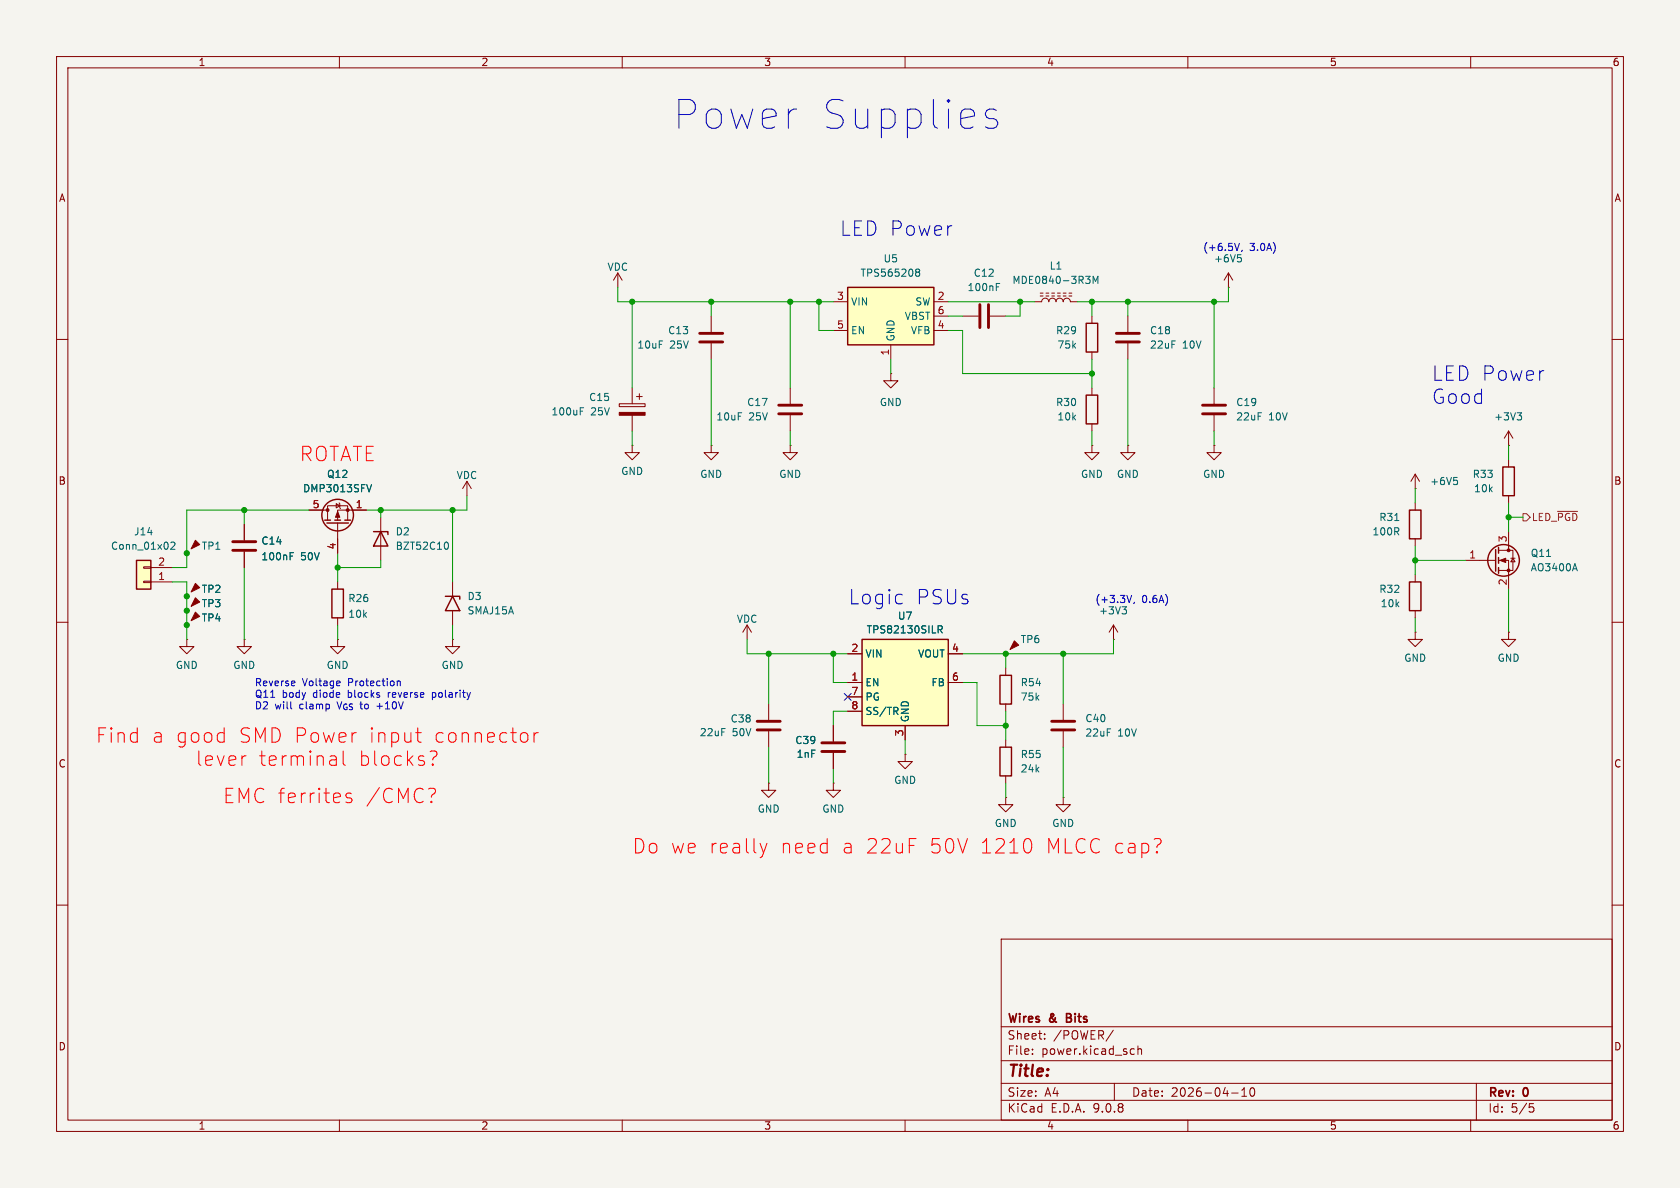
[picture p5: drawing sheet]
<svg xmlns="http://www.w3.org/2000/svg" width="297mm" height="210mm" viewBox="0 0 297 210" stroke-linecap="round" stroke-linejoin="round" font-family="sans-serif">
<path d="M0 0h297v210h-297z" fill="#f5f4ef" stroke="#f5f4ef" stroke-width=".18"/>
<g fill="none" stroke="#840000" stroke-width=".18">
<path d="M10 10h277v190h-277zM12 12h273v186h-273zM60 10v2M110 10v2M160 10v2M210 10v2M260 10v2M199.4 55.9v2.8M10 60h2M193 78.7v1.3h1.3l-1.3 1.3-1.2-1.3h1.2M193 78.7h.1M199.4 60.7v2.8"/>
<path d="M214.6 78.7v1.3h1.3l-1.3 1.3-1.2-1.3h1.2M214.6 78.7h.1M285 60h2M54.6 90.2h3.3M57.9 91.9v-2.5h3.6v2.5M59.4 89l.7 .4-.7 .4zM59.7 92.5v5.3M59.9 88.9l.2 .1v.8l.1 .1M64.8 90.2h-5.1v1.7M67.3 91.4v7.7M250.2 88.9v1.3M250.2 95.3v1.2"/>
<path d="M259.1 99.1h5.3M264.9 97.3h2.6v3.5h-2.6M264.9 99.1h1.8v5M266.7 94v3.3M267.1 98.7h.7M267.5 98.7l.3 .6h-.7zM10 110h2M33 113v1.3h1.3l-1.3 1.3-1.3-1.3h1.3M33 113h.1M43.2 113v1.3h1.2l-1.2 1.3-1.3-1.3h1.3M43.2 113h.1M59.7 113v1.3h1.3l-1.3 1.3-1.3-1.3h1.3"/>
<path d="M59.7 113h.1M59.7 102.9v1.2M59.7 109.2v1.3M80 113v1.3h1.3l-1.3 1.3-1.3-1.3h1.3M80 113h.1M80 102.9v2.5M80 108v2.5M177.8 118.1v1.3M250.2 111.8v1.2h1.3l-1.3 1.3-1.3-1.3h1.3M250.2 111.8h.1M250.2 101.6v1.3M250.2 108v1.2"/>
<path d="M266.7 111.8v1.2h1.3l-1.3 1.3-1.3-1.3h1.3M266.7 111.8h.1M285 110h2M135.9 124.5v2.8M135.9 129.3v2.8M147.3 128.3v2.8M147.3 133.1v2.8M177.8 124.5v1.2M188 124.5v2.8M188 129.3v2.8M10 160h2M177 166h108v32h-108z"/>
<path d="M285 160h2M60 198v2M110 198v2M160 198v2M177 194.5h108M177 191.5h108M177 187.5h108M177 181.5h108M182.5 186.3v.1M182.5 185.5v.1M184.7 183.6v.1M184.7 182.8v.1"/>
<path d="M196.8 182.1l-1.3 2M197 191.5v3M200.1 185.4l.4 .1M200.5 186.3l-.4 .1M201.2 185.5l.2-.1 .3 .1 .1 .9M201.2 184.9v1.5M210 198v2M217.7 193.2h1.2M219.5 193.8h.9M219.5 192.7l.5-.4v1.5M221.1 192.4l.2-.1a.81 .81 0 0 1 .6 .6 .81 .81 0 0 1-.3 .8l-.1 .1a.81 .81 0 0 1-.4-1.4zM260 198v2"/>
<path d="M261 191.5v6.5M270.4 195.1h.7M270.5 195.7h.4l.3 .3-.2 .5-.5 .1"/>
</g>
<path d="M188.6 179.9h.5M189.1 179.2h-.5v1.5h.5" fill="none" stroke="#840000" stroke-width=".3"/>
<g fill="#840000" stroke="#840000" stroke-width=".18">
<path d="M34.5 103.1l.8 .8-1.5 .7z"/>
<path d="M265.2 99.1l1-.4v.7z"/>
<path d="M59.7 90.4l.4 1h-.8z"/>
<path d="M34.5 108.2l.8 .8-1.5 .7z"/>
<path d="M34.5 105.7l.8 .7-1.5 .8z"/>
<path d="M34.5 95.5l.8 .8-1.5 .7z"/>
<path d="M179.3 113.3l.8 .7-1.5 .8z"/>
<circle cx="266.7" cy="97.3" r=".25"/>
<circle cx="266.7" cy="100.8" r=".25"/>
<circle cx="57.9" cy="90.2" r=".25"/>
<circle cx="61.5" cy="90.2" r=".25"/>
</g>
<g fill="none" stroke="#840000" stroke-width=".25">
<path d="M57.4 91.9h1M57.8 92.5h3.8M59.2 91.9h1M61 91.9h1M66 94h2.6v.5M67.3 94l1.3 2.5h-2.6zM249.2 90.2h2v5.1h-2zM264.4 97.2v3.8M264.9 96.8v1M264.9 98.6v1M58.7 104.1h2v5.1h-2zM78.7 105.4h2.6v.5"/>
<path d="M80 105.4l1.3 2.6h-2.6zM176.8 119.4h2v5.1h-2zM249.2 102.9h2v5.1h-2zM264.9 100.3v1"/>
<circle cx="59.7" cy="91.1" r="2.79"/>
<circle cx="265.8" cy="99.1" r="2.79"/>
</g>
<path d="M65.7 85.7l-.4 1.2M78.9 95.8a.68 .68 0 0 1 .4 .7 .68 .68 0 0 1-.4 .6M246.6 92h.7M278.4 99.6l.4 1.3" fill="none" stroke="#006464" stroke-width=".18"/>
<path d="M197.4 58.9h4M197.4 60.5h4M133.9 127.5h4M133.9 129h4M145.3 131.3h4.1M145.3 132.8h4.1M185.9 127.5h4.1M185.9 129h4.1" fill="none" stroke="#840000" stroke-width=".51"/>
<path d="M152.4 113h15.2v15.3h-15.2z" fill="#ffffc2"/>
<path d="M152.4 113h15.2v15.3h-15.2zM176.8 132.1h2v5.1h-2z" fill="none" stroke="#840000" stroke-width=".25"/>
<g fill="none" stroke="#840000" stroke-width=".18">
<path d="M109.5 71.4h4.5v.5h-4.5zM111.8 68.6v2.8M111.8 73.4v2.8M112.5 70.1h1M113 69.6v1M139.7 68.6v2.8M139.7 73.4v2.8M157.5 66v1.3h1.2l-1.2 1.3-1.3-1.3h1.3M157.5 66h.1M199.4 78.7v1.3h1.3l-1.3 1.3-1.3-1.3h1.3M199.4 78.7h.1M43.2 92.7v2.8"/>
<path d="M43.2 97.5v2.8M82.5 85.1l-.7 1.3M82.5 85.1l.8 1.3M82.5 85.1v2.5M132.1 110.5l-.8 1.3M132.1 110.5l.7 1.3M132.1 110.5v2.5M149.9 115.6h2.5M167.6 115.6h2.6M196.8 113h.1M196.8 110.5l-.7 1.3M196.8 110.5l.8 1.3"/>
<path d="M196.8 110.5v2.5M135.9 138.4v1.3h1.3l-1.3 1.3-1.3-1.3h1.3M135.9 138.4h.1M147.3 138.4v1.3h1.3l-1.3 1.3-1.3-1.3h1.3M147.3 138.4h.1M149.9 120.7h2.5M149.9 123.2h2.5M149.9 125.7h2.5M160 133.4v1.2h1.3l-1.3 1.3-1.3-1.3h1.3M160 133.4h.1M160 128.3v2.5M167.6 120.7h2.6"/>
<path d="M177.8 130.8v1.3M177.8 137.2v1.2M177.8 141v1.2h1.3l-1.3 1.3-1.3-1.3h1.3M177.8 141h.1M188 141v1.2h1.2l-1.2 1.3-1.3-1.3h1.3M188 141h.1"/>
</g>
<path d="M102.6 72.7h.4M102.6 72.1h.6M51.3 98.3h.4M51.3 97.7h.6M165.9 110.6h.4l.3 .3-.1 .3-.6 .1M166.2 111.3l.4 .6M198.9 107.7l.2 .3v.3l-.2 .2M199.1 107.3l-.4 .4M158.3 125.7l.5 .6M158.6 125.1l.2 .2-.2 .3" fill="none" stroke="#006464" stroke-width=".18"/>
<path d="M137.7 71.6h4M137.7 73.2h4M41.1 95.8h4.1M41.1 97.3h4.1" fill="none" stroke="#840000" stroke-width=".51"/>
<path d="M109.5 72.9h4.5v.5h-4.5z" fill="#840000" stroke="#840000" stroke-width=".18"/>
<path d="M149.9 50.8h15.2v10.2h-15.2z" fill="#ffffc2"/>
<path d="M149.9 50.8h15.2v10.2h-15.2zM192 57.2h2.1v5h-2.1zM192 69.9h2.1v5h-2.1zM265.7 82.6h2v5h-2z" fill="none" stroke="#840000" stroke-width=".25"/>
<g fill="none" stroke="#840000" stroke-width=".18">
<path d="M109.2 48.3l-.7 1.2M109.2 48.3l.8 1.2M109.2 48.3v2.5M125.7 55.9v2.8M147.3 53.3h2.6M147.3 58.4h2.6M165.1 53.3h2.5M165.1 58.4h2.5M165.1 55.9h2.5M170.2 55.9h2.8M175 55.9h2.8M182.9 53.3h1.2a.64 .64 0 0 1 .7-.6 .64 .64 0 0 1 .6 .6 .64 .64 0 0 1 .7-.6 .64 .64 0 0 1 .6 .6 .64 .64 0 0 1 .6-.6 .64 .64 0 0 1 .7 .6 .64 .64 0 0 1 .6-.6 .64 .64 0 0 1 .6 .6h1.3"/>
<path d="M183.9 52.3h.5M183.9 51.8h.5M184.9 52.3h.5M184.9 51.8h.5M185.9 52.3h.5M185.9 51.8h.5M186.9 52.3h.6M186.9 51.8h.6M188 52.3h.5M188 51.8h.5M189 52.3h.5M189 51.8h.5"/>
<path d="M193 55.9v1.3M217.2 50.8h.1M217.2 48.3l-.8 1.2M217.2 48.3l.7 1.2M217.2 48.3v2.5M111.8 78.7v1.3h1.2l-1.2 1.3-1.3-1.3h1.3M111.8 78.7h.1M125.7 78.7v1.3h1.3l-1.3 1.3-1.2-1.3h1.2M125.7 78.7h.1M125.7 60.7v2.8M139.7 78.7v1.3h1.3l-1.3 1.3-1.3-1.3h1.3M139.7 78.7h.1"/>
<path d="M157.5 61v2.5M193 62.2v1.3M193 68.6v1.3M193 74.9v1.3M214.6 68.6v2.8M214.6 73.4v2.8M266.7 78.7h.1M266.7 76.2v2.5M266.7 76.2l-.8 1.3M266.7 76.2l.8 1.3M250.2 86.4h.1M250.2 83.8l-.8 1.3"/>
<path d="M250.2 83.8l.8 1.3M250.2 83.8v2.6M266.7 81.3v1.3M266.7 87.6v1.3"/>
</g>
<g fill="none" stroke="#006464" stroke-width=".18">
<path d="M161.9 47.9l.2 .2M161.9 47.8l.2-.2h.4l.1 .3-.3 .2M162.1 48.1h.2M162.1 48.1l-.2 .3M162.3 48.1l.3 .3-.1 .4h-.4l-.2-.2M176.1 50.7h.5M176.1 50.1h.6M191.9 48.8h.8l-.4 .5M192.5 49.3l.2 .3v.3l-.2 .2M193.3 50.1v-1.3l.4 .9 .4-.9v1.3M218.8 45h.6M219.2 45.5l.3 .3v.3l-.3 .2"/>
<path d="M268.2 73h.8l-.4 .5M268.8 73.5l.2 .2v.3l-.2 .2M257 84.4h.6M257.4 84.9l.3 .2v.3l-.3 .3"/>
</g>
<path d="M123.7 58.9h4.1M173.2 53.8v4.1M174.8 53.8v4.1M123.7 60.5h4.1M212.6 71.6h4.1M212.6 73.2h4.1" fill="none" stroke="#840000" stroke-width=".51"/>
<path d="M24.1 99.1h2.6v5h-2.6z" fill="#ffffc2"/>
<path d="M24.1 99.1h2.6v5h-2.6z" fill="none" stroke="#840000" stroke-width=".25"/>
<g fill="none" stroke="#840000" stroke-width=".18">
<path d="M43.2 92.7v2.8M43.2 97.5v2.8M54.6 90.2h2.5M59.7 95.3v2.5M62.2 90.2h2.6M25.4 102.7h1.3v.3h-1.3zM25.4 100.2h1.3v.3h-1.3zM26.7 102.9h3.8M26.7 100.3h3.8M149.9 115.6h2.5M167.6 115.6h2.6M147.3 128.3v2.8"/>
<path d="M147.3 133.1v2.8M149.9 120.7h2.5M149.9 123.2h2.5M149.9 125.7h2.5M160 128.3v2.5M167.6 120.7h2.6"/>
</g>
<path d="M30.2 96l.5-.2 .2 .4-.8 .9h.8M51.3 98.3h.4M51.3 97.7h.6M65.7 85.7l-.4 1.2M165.9 110.6h.4l.3 .3-.1 .3-.6 .1M166.2 111.3l.4 .6M158.3 125.7l.5 .6M158.6 125.1l.2 .2-.2 .3" fill="none" stroke="#006464" stroke-width=".18"/>
<path d="M269.2 90.8h.7l.6 .6-.6 .7h-.7zM275.3 90.4h3.6" fill="none" stroke="#725600" stroke-width=".18"/>
<g fill="none" stroke="#009600" stroke-width=".18">
<path d="M109.2 50.8v2.5h38.1M111.8 53.3v15.3M125.7 53.3v2.6M139.7 53.3v15.3M144.8 53.3v5.1h2.5M167.6 58.4h2.6v7.6h22.8M167.6 53.3h15.3M167.6 55.9h2.6M180.3 53.3v2.6h-2.5M193 53.3v2.6M199.4 53.3v2.6M214.6 53.3v15.3"/>
<path d="M217.2 50.8v2.5h-26.7M111.8 76.2v2.5M125.7 63.5v15.2M139.7 76.2v2.5M157.5 63.5v2.5M193 63.5v5.1M193 76.2v2.5M199.4 63.5v15.2M214.6 76.2v2.5M266.7 78.7v2.6M43.2 90.2v2.5M54.6 90.2h-21.6v10.1h-2.5"/>
<path d="M59.7 97.8v5.1M67.3 99.1v1.2h-7.6M67.3 90.2v1.2M80 90.2v12.7M82.5 87.6v2.6h-17.7M250.2 86.4v2.5M250.2 96.5v5.1M250.2 99.1h8.9M266.7 91.4h2.5M266.7 88.9v5.1M30.5 102.9h2.5v10.1M43.2 100.3v12.7"/>
<path d="M59.7 110.5v2.5M80 110.5v2.5M132.1 113v2.6h17.8M135.9 115.6v8.9M147.3 115.6v5.1h2.6M177.8 115.6v2.5M188 115.6v8.9M196.8 113v2.6h-26.6M250.2 109.2v2.6M266.7 104.1v7.7M135.9 132.1v6.3M147.3 135.9v2.5"/>
<path d="M149.9 125.7h-2.6v2.6M160 130.8v2.6M170.2 120.7h2.5v7.6h5.1M177.8 125.7v5.1M177.8 138.4v2.6M188 132.1v8.9"/>
</g>
<path d="M149.3 122.6l1.2 1.2M150.5 122.6l-1.2 1.2" fill="none" stroke="#000084" stroke-width=".18"/>
<g fill="none" stroke="#0000c2" stroke-width=".18">
<path d="M176.1 19.5l-.4-.2h-.8l-.5 .2-.2 .5M174.2 20.2l.2 .5 .5 .3h.8l.4 .2 .3 .5-.3 .7-.4 .3h-1l-.5-.3M219.1 43l-.4 1.3M219.6 44.2l-.1 .3M159.3 105.1l.2 .1M159.5 106.6l-.2 .1M200.1 105.3l-.5 1.2M200.5 106.5l-.1 .2M51.5 125.3h.1M52.1 120.4v.3l-.6 .1M59.9 120.4l.2 .3-.6 .1M60.1 121.2h-.2"/>
<path d="M66.6 124.8h1M70.2 120.4v.8M70.2 120.5l.2-.1h.3l.1 .8M76.4 122.4v1.3M76.4 123.2l.2 .1M76.6 122.4l-.2 .1"/>
</g>
<g fill="none" stroke="#f00" stroke-width=".18">
<path d="M43.3 133.6h.2M59.1 133.6l.4 .4v1.3M59.5 135.2l-.3 .1M59.5 134.2l-.3 .1M60.7 132.8v2.1l.3 .4M73.5 129.5h1M73.9 128.7v2.1l.1 .3 .5 .1M76 139.3h.6a.56 .56 0 0 1 .4 .6 .56 .56 0 0 1-.5 .5M76.3 132.8l-.3 .1M76.5 135.1l.1 .1-.1 .1M76.5 135.1l-.1 .1 .1 .1M76.5 135.1v.2"/>
<path d="M76.9 132.8a.56 .56 0 0 1 .3 .5 .56 .56 0 0 1-.4 .5l-.3 .5M93.1 129.6l.2 .4v.7l-.2 .4M94.4 129.5v1.7M95.1 129.5a.65 .65 0 0 0-.7 .5M62.1 140.3l-.6-.1-.4 .4 .2 .3 .8 .3 .1 .2-.1 .4-.2 .1-.8-.1M134.4 149.1l.6 1.7M135 150.8l-.3 .6M135.6 149.1l-.6 1.7M181.8 148.2a1.49 1.49 0 0 1 .5 2.1l-.5 .5M204.9 148.2a.53 .53 0 0 1 .4 .5 .53 .53 0 0 1-.3 .5"/>
</g>
<g fill="#009600" stroke="#009600" stroke-width=".18">
<circle cx="139.7" cy="53.3" r=".46"/>
<circle cx="125.7" cy="53.3" r=".46"/>
<circle cx="144.8" cy="53.3" r=".46"/>
<circle cx="180.3" cy="53.3" r=".46"/>
<circle cx="111.8" cy="53.3" r=".46"/>
<circle cx="250.2" cy="99.1" r=".46"/>
<circle cx="266.7" cy="91.4" r=".46"/>
<circle cx="214.6" cy="53.3" r=".46"/>
<circle cx="199.4" cy="53.3" r=".46"/>
<circle cx="193" cy="53.3" r=".46"/>
<circle cx="177.8" cy="128.3" r=".46"/>
<circle cx="59.7" cy="100.3" r=".46"/>
<circle cx="33" cy="97.8" r=".46"/>
<circle cx="43.2" cy="90.2" r=".46"/>
<circle cx="67.3" cy="90.2" r=".46"/>
<circle cx="80" cy="90.2" r=".46"/>
<circle cx="33" cy="108" r=".46"/>
<circle cx="33" cy="110.5" r=".46"/>
<circle cx="33" cy="105.4" r=".46"/>
<circle cx="193" cy="66" r=".46"/>
<circle cx="188" cy="115.6" r=".46"/>
<circle cx="177.8" cy="115.6" r=".46"/>
<circle cx="147.3" cy="115.6" r=".46"/>
<circle cx="135.9" cy="115.6" r=".46"/>
</g>
<g font-size="7.1" fill="#0000c2">
<text x="119.1" y="23.1">Power</text>
<text x="144.9" y="23.1">Supplies</text>
</g>
<g font-size="3.5" fill="#0000c2">
<text x="148.3" y="41.9">LED Power</text>
<text x="253" y="67.5">LED Power</text>
<text x="253" y="71.6">Good</text>
<text x="149.9" y="107.1">Logic</text>
<text x="161.8" y="107.1">PSUs</text>
</g>
<g font-size="3.5" fill="#f00">
<text x="52.9" y="81.8">ROTATE</text>
<text x="16.9" y="131.5">Find</text>
<text x="26.8" y="131.5">a good</text>
<text x="42" y="131.5">SMD Power</text>
<text x="64.9" y="131.5">input</text>
<text x="76.4" y="131.5">connector</text>
<text x="34.6" y="135.6">lever</text>
<text x="45.6" y="135.6">terminal</text>
<text x="63.3" y="135.6">blocks?</text>
<text x="39.4" y="142.2">EMC ferrites</text>
<text x="64.6" y="142.2">/CMC?</text>
<text x="111.8" y="151.1">Do we really</text>
<text x="137.8" y="151.1">need</text>
<text x="148.6" y="151.1">a 22uF</text>
<text x="164" y="151.1">50V</text>
<text x="172.9" y="151.1">1210</text>
<text x="184.4" y="151.1">MLCC cap?</text>
</g>
<text font-size="2.8" fill="#840000" x="178" y="190.9">Title:</text>
<g font-size="2.1" fill="#840000">
<text x="178" y="184">Sheet:</text>
<text x="178" y="181.2">Wires</text>
<text x="185.6" y="181.2">&amp;</text>
<text x="186.2" y="184">/POWER/</text>
<text x="189.2" y="181.2">Bits</text>
<text x="178" y="186.7">File:</text>
<text x="184.1" y="186.7">power.kicad_sch</text>
<text x="178" y="196.9">KiCad</text>
<text x="178" y="194.1">Size:</text>
<text x="184.7" y="194.1">A4</text>
<text x="185.7" y="196.9">E.D.A.</text>
<text x="193.3" y="196.9">9.0.8</text>
<text x="200" y="194.1">Date:</text>
<text x="207" y="194.1">2026-04-10</text>
<text x="263" y="194.3">Rev:</text>
<text x="263" y="196.9">Id:</text>
<text x="267.1" y="196.9">5/5</text>
<text x="269.4" y="194.3">0</text>
</g>
<g font-size="1.8" fill="#840000">
<text x="35" y="11.9">1</text>
<text x="85" y="11.9">2</text>
<text x="135" y="11.9">3</text>
<text x="185" y="11.9">4</text>
<text x="235" y="11.9">5</text>
<text x="285" y="11.9">6</text>
<text x="10.3" y="35.9">A</text>
<text x="285.3" y="35.9">A</text>
<text x="10.3" y="85.9">B</text>
<text x="285.3" y="85.9">B</text>
<text x="10.3" y="135.9">C</text>
<text x="285.3" y="135.9">C</text>
<text x="10.3" y="185.9">D</text>
<text x="285.3" y="185.9">D</text>
<text x="35" y="199.9">1</text>
<text x="85" y="199.9">2</text>
<text x="135" y="199.9">3</text>
<text x="185" y="199.9">4</text>
<text x="235" y="199.9">5</text>
<text x="285" y="199.9">6</text>
</g>
<g font-size="1.8" fill="#006464">
<text x="156.1" y="46.6">U5</text>
<text x="185.5" y="47.9">L1</text>
<text x="214.5" y="46.6">+6V5</text>
<text x="107.3" y="48.1">VDC</text>
<text x="152" y="49.1">TPS565208</text>
<text x="171" y="51.7">100nF</text>
<text x="172" y="49.1">C12</text>
<text x="178.9" y="50.4">MDE0840-3R3M</text>
<text x="118" y="59.3">C13</text>
<text x="150.4" y="54.2">VIN</text>
<text x="150.4" y="59.3">EN</text>
<text x="159.9" y="56.7">VBST</text>
<text x="160.9" y="59.3">VFB</text>
<text x="161.7" y="54.2">SW</text>
<text x="186.6" y="59.3">R29</text>
<text x="203.2" y="59.3">C18</text>
<text x="112.6" y="61.8">10uF</text>
<text x="118.4" y="61.8">25V</text>
<text x="158.3" y="60.5" transform="rotate(-90 158.3 60.5)">GND</text>
<text x="186.8" y="61.8">75k</text>
<text x="203.2" y="61.8">22uF</text>
<text x="209" y="61.8">10V</text>
<text x="104" y="71.1">C15</text>
<text x="132" y="72">C17</text>
<text x="155.4" y="72">GND</text>
<text x="186.6" y="72">R30</text>
<text x="218.4" y="72">C19</text>
<text x="97.4" y="73.6">100uF</text>
<text x="104.4" y="73.6">25V</text>
<text x="126.5" y="74.5">10uF</text>
<text x="132.4" y="74.5">25V</text>
<text x="186.8" y="74.5">10k</text>
<text x="218.4" y="74.5">22uF</text>
<text x="224.3" y="74.5">10V</text>
<text x="264.1" y="74.5">+3V3</text>
<text x="53.5" y="87.2">DMP3013SFV</text>
<text x="57.7" y="84.7">Q12</text>
<text x="80.6" y="84.9">VDC</text>
<text x="109.7" y="84.2">GND</text>
<text x="123.7" y="84.7">GND</text>
<text x="137.7" y="84.7">GND</text>
<text x="191" y="84.7">GND</text>
<text x="197.4" y="84.7">GND</text>
<text x="212.6" y="84.7">GND</text>
<text x="252.7" y="86">+6V5</text>
<text x="260.3" y="84.7">R33</text>
<text x="260.5" y="87.2">10k</text>
<text x="23.6" y="94.8">J14</text>
<text x="69.9" y="94.8">D2</text>
<text x="242.5" y="94.8">100R</text>
<text x="243.7" y="92.3">R31</text>
<text x="19.5" y="97.4">Conn_01x02</text>
<text x="35.6" y="97.4">TP1</text>
<text x="46.1" y="99.3">100nF</text>
<text x="46.1" y="96.5">C14</text>
<text x="53.1" y="99.3">50V</text>
<text x="69.9" y="97.4">BZT52C10</text>
<text x="270.5" y="98.7">Q11</text>
<text x="270.5" y="101.2">AO3400A</text>
<text x="35.6" y="105">TP2</text>
<text x="35.6" y="107.5">TP3</text>
<text x="61.5" y="106.6">R26</text>
<text x="82.6" y="106.3">D3</text>
<text x="243.7" y="105">R32</text>
<text x="244" y="107.5">10k</text>
<text x="35.6" y="110.1">TP4</text>
<text x="61.5" y="109.4">10k</text>
<text x="82.6" y="108.8">SMAJ15A</text>
<text x="130.2" y="110.3">VDC</text>
<text x="153.1" y="112.2">TPS82130SILR</text>
<text x="158.6" y="109.7">U7</text>
<text x="180.3" y="113.9">TP6</text>
<text x="31" y="118.5">GND</text>
<text x="41.1" y="118.5">GND</text>
<text x="57.7" y="118.5">GND</text>
<text x="78" y="118.5">GND</text>
<text x="152.9" y="116.4">VIN</text>
<text x="162.2" y="116.4">VOUT</text>
<text x="248.2" y="117.2">GND</text>
<text x="264.7" y="117.2">GND</text>
<text x="152.9" y="121.5">EN</text>
<text x="152.9" y="124.1">PG</text>
<text x="164.6" y="121.5">FB</text>
<text x="180.3" y="124.1">75k</text>
<text x="180.3" y="121.5">R54</text>
<text x="123.6" y="130.3">22uF</text>
<text x="129.1" y="127.9">C38</text>
<text x="129.5" y="130.3">50V</text>
<text x="140.5" y="131.7">C39</text>
<text x="152.9" y="126.6">SS/TR</text>
<text x="160.9" y="127.8" transform="rotate(-90 160.9 127.8)">GND</text>
<text x="191.8" y="127.9">C40</text>
<text x="191.8" y="130.4">22uF</text>
<text x="197.6" y="130.4">10V</text>
<text x="140.7" y="134.2">1nF</text>
<text x="180.3" y="136.8">24k</text>
<text x="180.3" y="134.2">R55</text>
<text x="133.9" y="143.9">GND</text>
<text x="145.3" y="143.9">GND</text>
<text x="158" y="138.8">GND</text>
<text x="175.8" y="146.4">GND</text>
<text x="185.9" y="146.4">GND</text>
</g>
<g font-size="1.8" fill="#0000c2">
<text x="212.6" y="44.5">(+6.5V,</text>
<text x="220.9" y="44.5">3.0A)</text>
<text x="193.5" y="106.7">(+3.3V,</text>
<text x="201.9" y="106.7">0.6A)</text>
<text x="194.2" y="108.8">+3V3</text>
<text x="45" y="121.4">Reverse</text>
<text x="45" y="123.4">Q11</text>
<text x="45" y="125.5">D2</text>
<text x="48.6" y="125.5">will</text>
<text x="49.9" y="123.4">body</text>
<text x="53" y="125.5">clamp</text>
<text x="53.4" y="121.4">Voltage</text>
<text x="55.5" y="123.4">diode</text>
<text x="60" y="125.5">V_{GS}</text>
<text x="61.6" y="121.4">Protection</text>
<text x="61.8" y="123.4">blocks</text>
<text x="64.2" y="125.5">to</text>
<text x="67.2" y="125.5">+10V</text>
<text x="69.1" y="123.4">reverse</text>
<text x="77.1" y="123.4">polarity</text>
</g>
<g font-size="1.8" fill="#a90000">
<text x="147.9" y="53.1">3</text>
<text x="165.7" y="53.1">2</text>
<text x="147.9" y="58.2">5</text>
<text x="165.7" y="55.6">6</text>
<text x="165.7" y="58.2">4</text>
<text x="157.2" y="62.9" transform="rotate(-90 157.2 62.9)">1</text>
<text x="55.2" y="89.9">5</text>
<text x="62.8" y="89.9">1</text>
<text x="266.4" y="96" transform="rotate(-90 266.4 96)">3</text>
<text x="27.9" y="100.1">2</text>
<text x="59.4" y="97.2" transform="rotate(-90 59.4 97.2)">4</text>
<text x="259.6" y="98.8">1</text>
<text x="27.9" y="102.6">1</text>
<text x="266.4" y="103.6" transform="rotate(-90 266.4 103.6)">2</text>
<text x="150.4" y="115.3">2</text>
<text x="168.2" y="115.3">4</text>
<text x="150.4" y="120.4">1</text>
<text x="150.4" y="122.9">7</text>
<text x="150.4" y="125.5">8</text>
<text x="168.2" y="120.4">6</text>
<text x="159.8" y="130.2" transform="rotate(-90 159.8 130.2)">3</text>
</g>
<text font-size="1.8" fill="#725600" x="270.7" y="92.3">LED_~{PGD}</text>
</svg>
